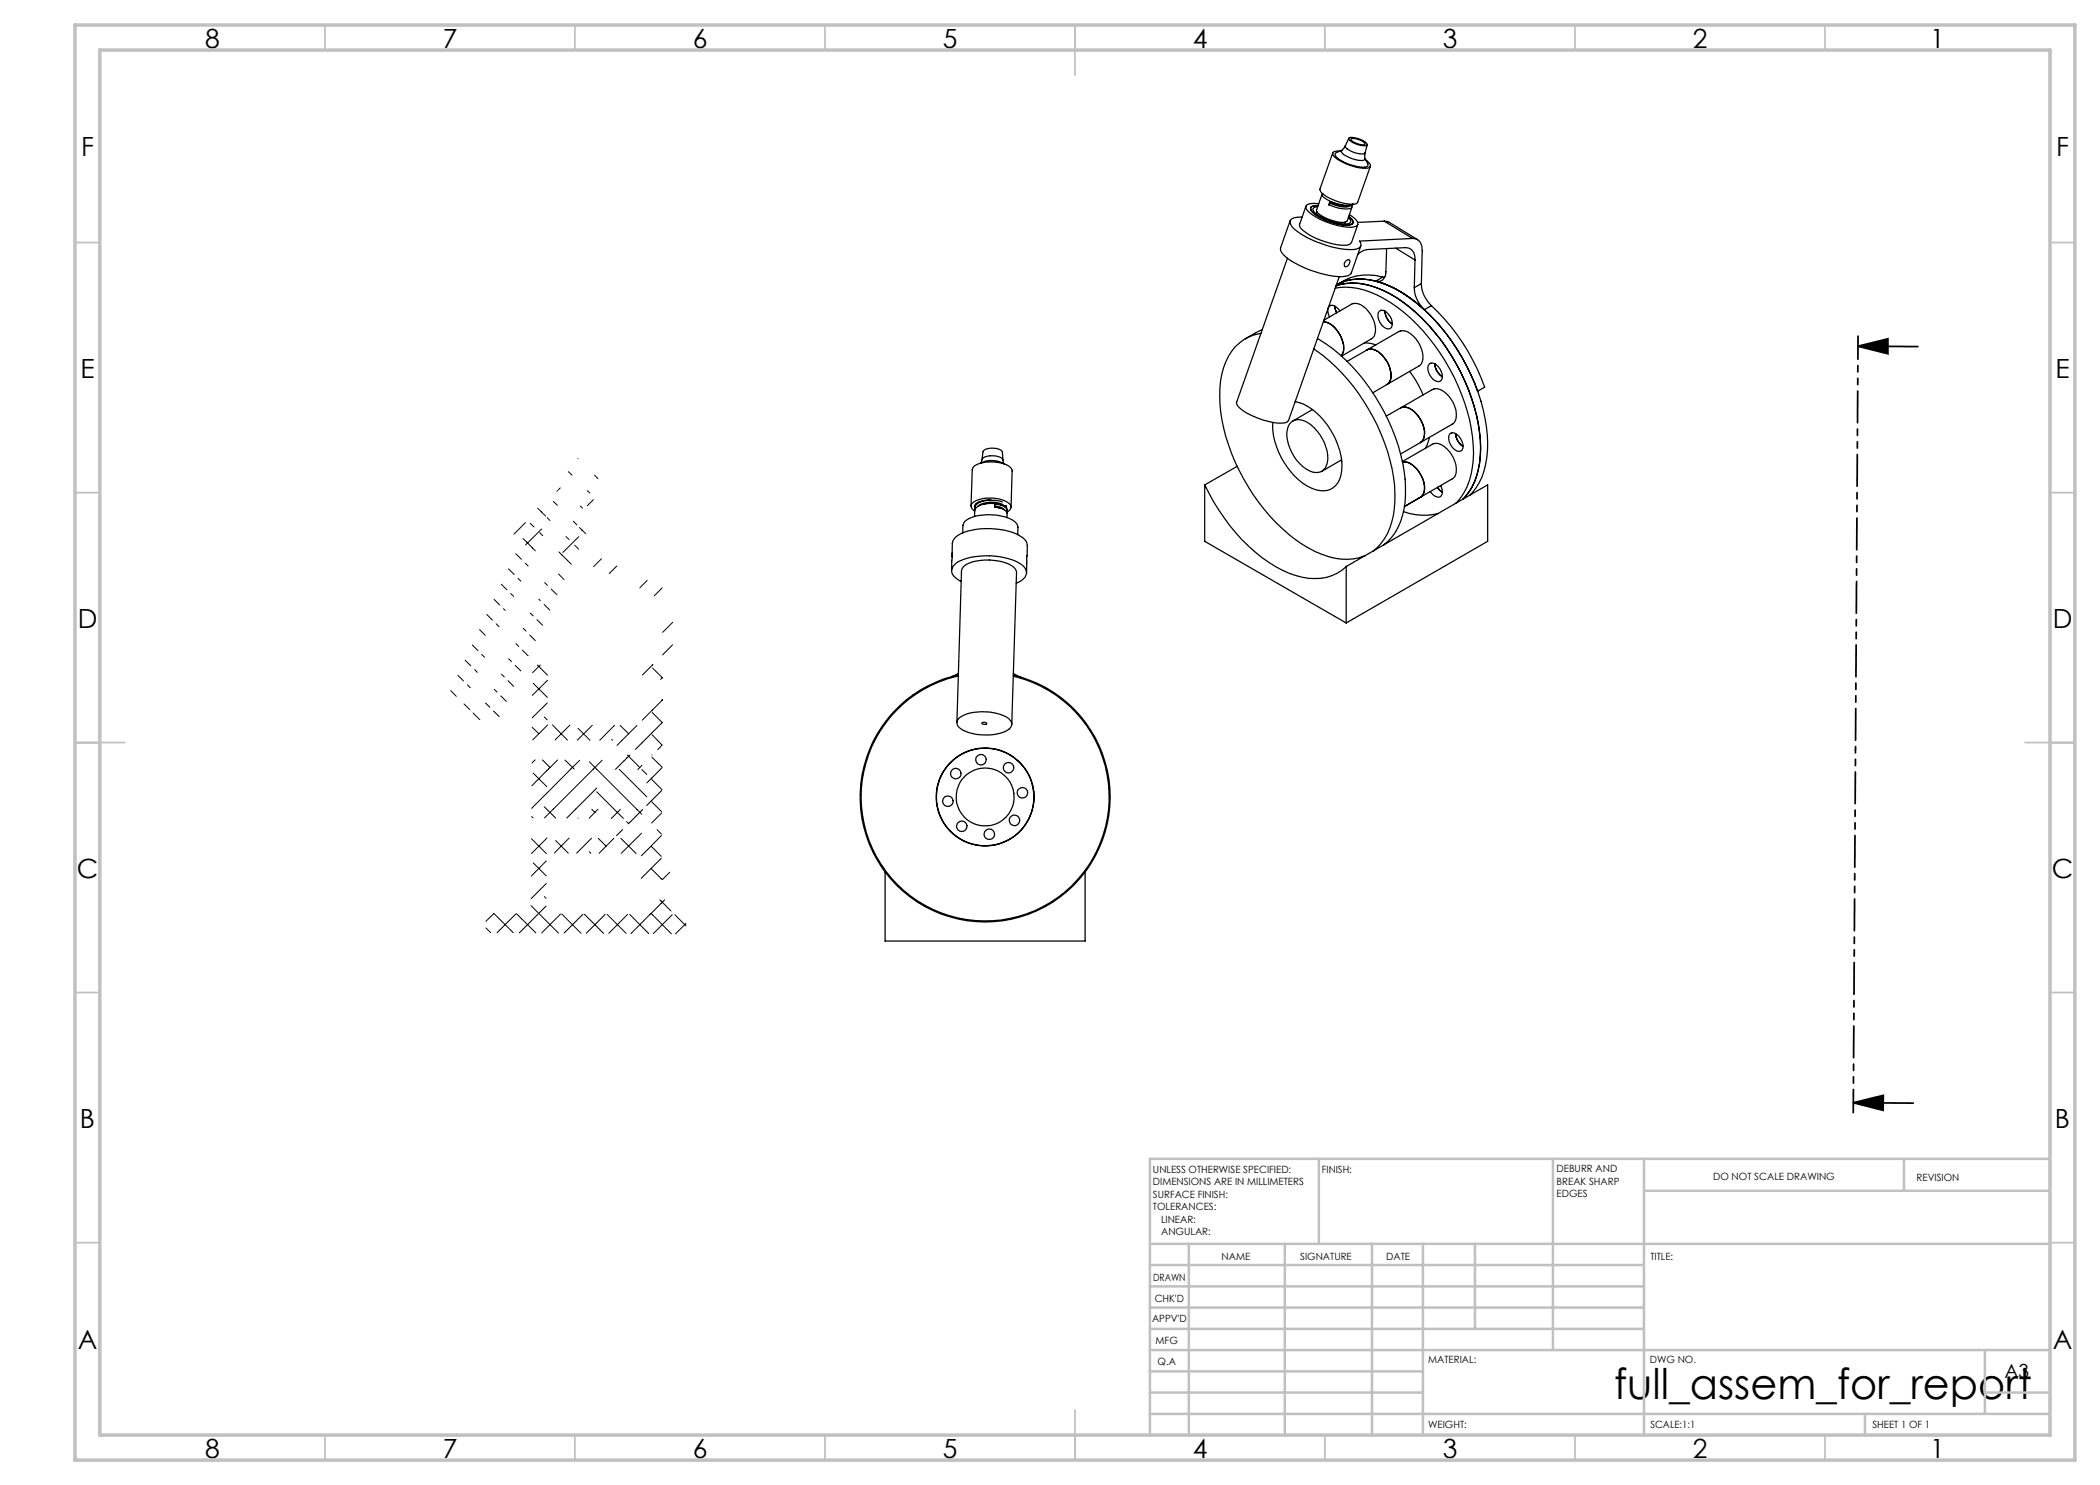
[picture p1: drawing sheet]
<svg xmlns="http://www.w3.org/2000/svg" width="420mm" height="297mm" viewBox="0 0 420 297" stroke-linecap="round" stroke-linejoin="round" font-family="sans-serif">
<g fill="none" stroke="#000" stroke-width=".2">
<path d="M111.5 98.1l-.1 .1M112 97.6l-.3 .4M113.7 94.3l.7 .7M115.6 91.7v.1M117.5 98.1l.5 .5M118.7 99.9l-1.2 1.2M118.9 95l.7 .7M98.8 119.9l1.1 1.1M100.3 116.8l1.1 1.2M101.7 113.8l1.1 1.1M102.1 118.7l.6 .6M103.2 110.7l1.1 1.2"/>
<path d="M103.6 115.7l.6 .5M104.6 107.7l2.5 2.5M105.1 112.6l.5 .6M105.1 104.5l-2.3 2.3M106 104.7l.8 .7M107.5 101.6l1.6 1.6M107.8 119.8l.3 .3M108 106.5l.5 .6M108.3 105.8l-3.2 3.2M108.9 116.5l.6 .6M109.4 103.5l.6 .6M110.2 117.8l1.2 1.2"/>
<path d="M110.7 100.3l.8 .8M111.7 114.8l1.1 1.1M111.8 110.4l2.5 2.5M113.2 107.3l.6 .6M114.7 104.2l.7 .8M114.9 109l.8 .8M115.7 107.3l-3.1 3.2M115.9 105.5l1.3 1.2M116.1 101.2l.4 .4M120.3 111.8l-1.6 1.5M123.4 113.2l-1.6 1.5M129.4 116.1l-1.4 1.5"/>
<path d="M132.4 117.6l-1.6 1.6M90.2 138.1l1.1 1.2M91.6 135.1l1.1 1.1M93 132l1.2 1.2M93.5 137l.6 .5M94.5 129l1.1 1.1M94.9 133.9l.6 .6M95.9 125.9l1.1 1.2M96.3 130.9l.6 .5M97.4 122.9l1.1 1.1M98.8 137.9l.6 .5M99.2 124.8l.6 .5"/>
<path d="M100.2 139.2l1.1 1.1M100.3 134.8l.6 .6M100.7 121.7l.3 .4M101.6 136.1l1.1 1.2M101.7 131.8l.6 .5M103 133.1l1.2 1.1M103.2 128.7l.6 .6M104.5 130l1.1 1.2M104.6 125.7l.6 .5M105.9 127l1.2 1.1M106 122.6l.6 .6M106.6 136.7l2.9 2.8"/>
<path d="M107.4 123.9l1.1 1.2M107.5 133l2 2M108.1 133l-1.6 1.5M108.8 120.9l1.2 1.1M109.5 136.1l-3 3M130.5 133.6l2 2M130.6 132.9l-2.1 2.1M132.4 140h.1M132.5 140l-4.1 4M132.5 135.5l-.4 .4M134.5 129l-2 2M134.5 124.5l-2 2"/>
<path d="M92.8 140.8l1.1 1.1M94.6 142.6l1.4 1.3M97.1 140.6l.9 .9M98.7 142.2l1.1 1.1M106.4 145.4l1.4 1.4M106.6 154.6l2.8 2.7M107 152l-.6 .6M108.5 152l1.5 1.5M108.9 143.4l.5 .6M109.5 140.6l-3.1 3M109.5 145l-3 3M110.5 145l3 3"/>
<path d="M111.5 152l-5.1 5.2M113 152l1.8 1.8M114 145l-3 3M115.6 145.7l2.4 2.4M116 152l-9.7 9.7M117.9 152.4l10.4 10.4M118.5 145.1l-3 2.9M119.3 157.6l-6 6M119.3 158.4l5.4 5.3M120.4 152l-11.5 11.6M122.3 147.9l.2 .2M122.9 145.1l-3 3"/>
<path d="M123.9 153.9l5.5 5.5M124 145.1l1.7 1.7M124.9 152.1l-1.8 1.8M125.5 151l2.5 2.5M126 151l-1.2 1.1M127.4 145.1l-4 4M128.4 153.9l1 1M128.4 153.1l-.8 .8M130.4 155.9l2 2M130.4 151.4l2 2M130.4 151v.1M130.4 147l2 2"/>
<path d="M130.5 142.5l1.9 2M132.4 158.1l-3.1 3M132.4 153.6l-3 3M132.4 149l-.8 .9M132.4 144.5l-5.3 5.4M106.3 167.7l3 3M106.3 163.3l.3 .3M106.6 172.6l2.7 2.6M108.9 179.3l.3 .4M108.9 161.4l2.2 2.2M109.3 176.7l-3.1 3M109.3 172.2l-3 3"/>
<path d="M109.4 167.6l-3.1 3.1M111.1 168.1l2.6 2.5M113.8 167.6l-2.9 3M115.6 163.6h.1M117.9 170.4l.3 .2M118.3 167.6l-3 3M118.4 161.9l.6 .6M119.6 161.9l-1.8 1.8M119.7 167.7l1.5 1.5M122.8 167.7l-3 3M124.1 161.9l-1.8 1.8M124.2 167.7l3 3"/>
<path d="M124.5 165.9l-1.2 1.2M125.3 164.3l.4 .4M128.3 166.6l-4.1 4.1M128.5 161.9l-2.8 2.9M130.2 173.7l2.2 2.2M130.3 169.3l2 2M130.4 160.4l1.9 1.9M131.4 165.9l.9 .9M132 180l2.2 2.2M132.3 171.7l-4.1 4M132.3 167.1l-4 4.1M132.3 162.6l-2 2"/>
<path d="M132.9 180l-6.7 6.7M133.9 174.4l-1.4 1.5M97.2 185.6l.9 .9M98.7 182.7l-1.5 1.6M98.8 182.7l3.9 3.8M103.2 182.8l-3.8 3.7M103.3 182.8l3.9 3.8M106.2 181.1l1.5 1.5M107.7 182.8l-3.8 3.8M107.8 182.8l3.9 3.8M109.2 181.2l-1.4 1.4M112.1 182.8l-3.8 3.8"/>
<path d="M112.4 182.8l3.8 3.9M116.6 182.8l-3.8 3.8M116.9 182.8l3.8 3.9M121 182.9l-3.7 3.8M121.4 182.9l3.8 3.8M125.5 182.9l-3.8 3.8M125.9 182.9l3.9 3.8M130.2 182.7l4.1 4.1M134.4 182.9l-3.7 3.8M135 182.9l2.2 2.3M137.2 184.7l-2.1 2.1"/>
</g>
<g fill="none" stroke="#000" stroke-width=".25">
<path d="M264.4 38.9l-1.1 3.1a.71 .71 0 0 0 .4 .8 8.3 8.3 0 0 0 5.4 1.6M264.5 38.8l-.1 .1a2.32 2.32 0 0 0 1.7 1.4 5.7 5.7 0 0 0 4.4 .5M266.6 30.6l-2.6 7.2a3 3 0 0 0 2 1.9 8.6 8.6 0 0 0 5.3 1l.2-.2 2.6-7.2M268 30.2h-.3a1.05 1.05 0 0 0-1.2 .5 2.88 2.88 0 0 0 2.1 1.8 7.9 7.9 0 0 0 5.3 1l.2-.2a1.25 1.25 0 0 0-.9-1.3M268.4 30.1l-.1 .1a1.08 1.08 0 0 0 .8 .9 5.6 5.6 0 0 0 3.7 .9l.2-.3M268.4 30.1l-1.4 .7a1.59 1.59 0 0 0 1.3 1.3 8.5 8.5 0 0 0 5.1 1.2l.2-.3-.6-1.3M269.1 29.2l-.7 .9M269.1 29.2a1.96 1.96 0 0 0 1.6 1.2l1.5 .4h.6l.2-.2M269.8 27.7l-.7 1.5M269.8 27.5a4.1 4.1 0 0 1 3.6 1.4v.1a4.2 4.2 0 0 1-3.6-1.1zM270.2 27.8a3.1 3.1 0 0 1 2.8 1 1.78 1.78 0 0 1-1.9-.2l-.9-.6zM273 30.6v1.1"/>
<path d="M273.4 29l-.4 1.6M257.5 51.6l-10.2 28.8a.98 .98 0 0 0 .5 1.1 14.4 14.4 0 0 0 9 3.1l.4-.1 .5-.4 10.2-28.8M258 44.2l-1.9 5.4a1.79 1.79 0 0 0 1.1 1.8 20.3 20.3 0 0 0 11.8 3.9 1.47 1.47 0 0 0 1.3-.7l1.9-5.4M260.4 43.4h-.4a1.92 1.92 0 0 0-2 .9 2.48 2.48 0 0 0 1.4 1.9 19.5 19.5 0 0 0 11.7 3.6 .95 .95 0 0 0 1-.5 .95 .95 0 0 0-.2-1.1l10.6-.5M261.2 41.2l-1.3 3.6a1.27 1.27 0 0 0 .9 1.4 15 15 0 0 0 8.6 2.8l.4-.1 .5-.4 1.3-3.6M262.2 41.4a.86 .86 0 0 0 .4 1.1 11.4 11.4 0 0 0 7.6 2.4l.4-.3a1.42 1.42 0 0 0-.9-1.3l.1 .1a1.12 1.12 0 0 1 .7 1.4 5.2 5.2 0 0 1-3.9-.3 7.9 7.9 0 0 1-4.4-2.5l-.1-.3a.91 .91 0 0 1 1.1-.6h.4l-.8 .1zM263.4 42.4l-.1 .4M263.5 41.3l-.5 .1-.4 .3a1.24 1.24 0 0 0 .7 1.2 10.6 10.6 0 0 0 6.2 1.9l.6-.3a.8 .8 0 0 0-.4-1M263.7 40.7h-.8a1.64 1.64 0 0 0-1.7 .6 3.4 3.4 0 0 0 2.1 2.2 14 14 0 0 0 7.4 1.9 .79 .79 0 0 0 .9-.7 2.98 2.98 0 0 0-1.7-1.8M265.7 41h.2a6.3 6.3 0 0 0 4.3 .6l.2-.3v-.3M266 40.3l.1 .1a6.3 6.3 0 0 0 4.3 .6l.2-.2M266 40.3l-.3 .7"/>
<path d="M266 40.3l.1 .2M266 40.7h.1a5.2 5.2 0 0 0 3.8 .5l.2-.2M266 40.7l-.3 .3M266.1 40.5a6 6 0 0 0 3.6 .7M266.1 40.5l-.1 .2M267.1 57.6a14 14 0 0 1 9.7 2.1 37 37 0 0 1 14.8 17.4 30.9 30.9 0 0 1 2.9 16.4 12 12 0 0 1-3.4 7.1M267.2 57.2a12.5 12.5 0 0 1 9.3 .8 34.6 34.6 0 0 1 14.6 14.6 33.4 33.4 0 0 1 4.8 19.8 12.3 12.3 0 0 1-3.3 7.4 13.5 13.5 0 0 0 3.5-10 38.3 38.3 0 0 0-8.9-23.1 28 28 0 0 0-13-9.5 11.3 11.3 0 0 0-7 0zM267.3 57a10.9 10.9 0 0 1 9.2-.3 30.5 30.5 0 0 1 13.9 11.6 44.1 44.1 0 0 1 5.1 9.9l1.4-.8a41 41 0 0 0-10.6-16.3M267.3 57a11.4 11.4 0 0 1 10.7 .2 34.9 34.9 0 0 1 14.6 14.6 35.4 35.4 0 0 1 4.9 18.3 13 13 0 0 1-3.5 8.9M267.3 57h.1M269.1 44.4l-.2 .4M269.1 52.3l.7-.3a.9 .9 0 0 1-.8 1.3l-.1-.6z"/>
<path d="M270.4 41.4l-.9 2.8-.4 .2M271.6 50.9l1.1-.8 .7-.2 7.7-.4a2.01 2.01 0 0 1 1.9 2.5M275.1 56.2a23 23 0 0 1 9.8 5.7M276.5 55.4a10.4 10.4 0 0 0-9.2 1.6M276.5 55.4l-1.4 .8M276.5 55.4l.4 .1M276.9 44.2l1 .3 5.6 3.4M276.9 44.2l5.6 3.5M276.9 44.2l-5.4 .3M277.3 49.7l-.1 4.7a1.63 1.63 0 0 1-2.1 1.8M279.2 49.6l3.8 2.4M282.5 47.7a2.01 2.01 0 0 1 1.9 2.5l-.1 6.5"/>
<path d="M282.9 57.5a6.3 6.3 0 0 0 2 4.4M283 52l-.1 5.5M284.3 56.7a6.3 6.3 0 0 0 2 4.4M284.3 56.7l-1.4 .8M252.2 66.7a9.1 9.1 0 0 0-7.5 6.8 25.5 25.5 0 0 0 1 15.5 39.3 39.3 0 0 0 14.8 19.9 14.9 14.9 0 0 0 11.2 2.7l1.4-.5M252.4 65.9l-3.3 1.9M262.7 69.8a39.8 39.8 0 0 1 16.2 27.2 16.9 16.9 0 0 1-2 10.7l-1.4 1.8-.9 .7M263.5 67.7a38.5 38.5 0 0 1 16.6 23.1 21.8 21.8 0 0 1-.5 14.7 9.6 9.6 0 0 1-2.8 3.5M264.7 64.3a5.4 5.4 0 0 1 4 5.3v.6l-.4 1M264.8 64l5.5-3.1a2.56 2.56 0 0 1 2.9 .9 5.3 5.3 0 0 1 1.6 5.5l-.5 .5-6 3.4M267 61.2l.3 1.3zM268 62.2a1.62 1.62 0 0 0-2.1-1 1.84 1.84 0 0 0 0 2.2"/>
<path d="M272.9 68.6l1.2 .1 1.1 .3M273.4 70a2.38 2.38 0 0 1 2.7 .7 5.9 5.9 0 0 1 2.1 5l-.5 .9-.3 .3M273.4 70l6.4-3.7a2.53 2.53 0 0 1 2.9 .9 5.8 5.8 0 0 1 1.8 5.1l-.5 .8-6.6 3.8M273.4 70l-4 2.3M275.9 62.2a1.59 1.59 0 0 1 2.1 1 1.8 1.8 0 0 1 0 2.5 2.46 2.46 0 0 1-2.4-2.8zM277 62.2v.3a3.1 3.1 0 0 0 1.5 2.3l-.2-.1a3.2 3.2 0 0 1-1.3-2.5zM277.4 76.9l-2.8 1.7M281.9 74.3l1.8 2.7 .9 2M285.9 72.8a1.63 1.63 0 0 1 2.1 1 1.83 1.83 0 0 1 0 2.5 2.46 2.46 0 0 1-2.4-2.9zM286.3 61.1l-1.4 .8M287 72.8v.2a3.4 3.4 0 0 0 1.5 2.3l-.6-.3a3.2 3.2 0 0 1-.9-2.2zM196.3 92.6a4.6 4.6 0 0 1 4.4 .1"/>
<path d="M196.4 91.9l-.2 .7M196.4 91.9l.2-1.6a2 2 0 0 1 2-.7l.5 .1a1.46 1.46 0 0 1 1.4 .8l.1 1.6M196.4 91.9a2.46 2.46 0 0 1 2.7-.7l.5 .1a1.11 1.11 0 0 1 1 .8M198.2 99.9a4.9 4.9 0 0 0-3.1 1.1l-.1 .4M200.6 92.1l.2 .7M240.9 97a37.5 37.5 0 0 0 14.2 16.3 14.2 14.2 0 0 0 10.3 2.2 8.4 8.4 0 0 0 3.8-2.2M240.9 97v11.3l28.3 16.3M247.4 93.3l-6.5 3.7M258.3 84.4a2.77 2.77 0 0 1 3.4 .2 8.8 8.8 0 0 1 3.8 7.9 2.27 2.27 0 0 1-3.6 1.7 8.6 8.6 0 0 1-4.4-8.2l.4-1.2zM259 80.3a10.5 10.5 0 0 1 6.5 4.7 13.3 13.3 0 0 1 2.7 10.1 3.7 3.7 0 0 1-5.1 2.8 13.5 13.5 0 0 1-7.8-8.6 11.2 11.2 0 0 1-.7-4.8M262.5 81.9l-3.9 2.3M268.3 92l-3.9 2.3"/>
<path d="M280.1 81.6a2.44 2.44 0 0 1 2.8 .8 5.5 5.5 0 0 1 1.8 5.5l-.6 .6M280.1 81.6l6.4-3.7a2.53 2.53 0 0 1 2.9 .9 5.3 5.3 0 0 1 1.6 5.5l-.3 .4-6.6 3.8M280.1 81.6l-2.9 1.6M280.5 92.3l6-3.4a2.53 2.53 0 0 1 2.9 .9 5.3 5.3 0 0 1 1.6 5.5l-.3 .3-9.8 5.7M280.5 92.4a4.2 4.2 0 0 1 3.8 2.8 3.9 3.9 0 0 1 .1 4.1l-.3 .1M283.8 99.6l-.1 .1M284.1 88.5l-4 2.3M285.9 87.5l-.8 2.1M287.5 97.5l1 1M288.1 97.1a1.74 1.74 0 0 1-.1 2.3 1.84 1.84 0 0 1-1.9-1.1M290 86.7a1.62 1.62 0 0 1 2.1 1.1 1.75 1.75 0 0 1 .1 2.4 2.12 2.12 0 0 1-2.4-1.9 1.63 1.63 0 0 1 .2-1.6zM291.1 86.7v.3a3.2 3.2 0 0 0 1.5 2.3l-.1-.1a3.2 3.2 0 0 1-1.4-2.5z"/>
<path d="M294.3 98.8h.1M190.4 110.7l.1-2.1a2.99 2.99 0 0 1 2.3-2.1 15.1 15.1 0 0 1 11.1 .6 2.22 2.22 0 0 1 1.6 2l-.2 5.5M190.4 110.7v.7M190.4 110.7l-.1 3.4M192.2 116.3l-.4-.2a1.96 1.96 0 0 1-1.2-2.8 6.1 6.1 0 0 1 4.4-2 14 14 0 0 1 9.4 1.7 1.76 1.76 0 0 1 .9 1.6 1.76 1.76 0 0 1-1 1.5l-1.1 .6M192.5 106.6a2.68 2.68 0 0 1 .5-2.4 9.3 9.3 0 0 1 7.8-.9l.7 .2a2.61 2.61 0 0 1 2.1 3.4M194.2 101.2l.3-7.3a2.15 2.15 0 0 1 2.1-1.4 7.5 7.5 0 0 1 5.4 .9l.4 .6-.2 7.5M194.9 102.2a.99 .99 0 0 1-.7-.9 .99 .99 0 0 1 .6-.9 7.3 7.3 0 0 1 7 .3 1.01 1.01 0 0 1 .4 1 1.01 1.01 0 0 1-.8 .7M194.9 101.4v.1M195.6 101.2a4.9 4.9 0 0 1 5.2-.1l.1 .2M196.3 100.3a1.21 1.21 0 0 0-1.4 1.4l.2 .1-.2-.2M196.6 100.2h-.1"/>
<path d="M198.9 101.4v-.6a3.4 3.4 0 0 1 2.5 1.1l-.1 .5M198.9 101.4a4.6 4.6 0 0 1 2.3 .8l.2 .5M198.9 101.4l1 .2M198.9 101.2a2.31 2.31 0 0 1 2 .8M200 100.9a5.8 5.8 0 0 0-3.5 0M200 101.6l.3 .1M200.1 100.9l.2 .1M200.5 100.4a6.7 6.7 0 0 0-5 .2l-.4 .5-.2 .4 .2 .3M201.3 101.3l-.1-.2 .1 .5M201.4 101.9v-.1a2.71 2.71 0 0 0-2.4-1.1 4.9 4.9 0 0 0-3.9 1l-.2 1.6M201.4 101.9v.2M201.4 102.7v.8"/>
<path d="M269.2 113.3l28.3-16.3v11.3l-28.3 16.3M269.2 113.3v11.3M280.7 102.3a11.8 11.8 0 0 0 6.9 .4M191.7 134.7l-1.4 .6M191.7 135.2a24.8 24.8 0 0 0-15.3 38 24.8 24.8 0 0 0 41 .3 24.8 24.8 0 0 0-14.7-38.2M191.7 135a25 25 0 0 0-14.7 39.4M202.7 134.7l1.5 .7M202.7 135a25 25 0 0 1 14.3 39.4M191.4 144.5l.9-30.4a2.83 2.83 0 0 1 2.4-1.8 10.8 10.8 0 0 1 8 1.1l.5 .6 .1 .5-.9 30.3M191.8 143.6a9.3 9.3 0 0 1 7.7-.9l.7 .2a2.46 2.46 0 0 1 2.2 1.9 2.47 2.47 0 0 1-2.2 1.8 10.8 10.8 0 0 1-8.1-.9 1.27 1.27 0 0 1-.3-2.1zM196.4 144.6a.53 .53 0 0 1 .9 .2h-.7l-.2-.1zM177 174.4a25 25 0 0 0 40 0"/>
<path d="M177 174.4v13.8h40v-13.8"/>
<circle cx="191.2" cy="154.7" r="1.04"/>
<circle cx="196.2" cy="151.9" r="1.05"/>
<circle cx="197" cy="159.4" r="5.8"/>
<circle cx="197" cy="159.4" r="9.8"/>
<circle cx="201.7" cy="153.5" r="1.05"/>
<circle cx="204.5" cy="158.6" r="1.05"/>
<circle cx="189.6" cy="160.2" r="1.05"/>
<circle cx="192.4" cy="165.3" r="1.04"/>
<circle cx="197.9" cy="166.9" r="1.04"/>
<circle cx="202.9" cy="164.1" r="1.05"/>
</g>
<path d="M371.6 69.2l6-1.4v3zM371.6 69.2l12 .1M370.7 220.6l6-1.5-.1 3zM370.7 220.6h12" fill="none" stroke="#000" stroke-width=".35"/>
<path d="M371.6 67.2l-.9 155.3" fill="none" stroke="#000" stroke-width=".35" stroke-dasharray="6.3 1.3 1.3 1.3 1.3 1.3" stroke-dashoffset="1.7"/>
<g fill="none" stroke="#c0c0c0" stroke-width=".35">
<path d="M65 5v5M115 5v5M165 5v5M215 5v10M265 5v5M315 5v5M365 5v5M15 48.5h5M410 48.5h5M15 98.5h5M410 98.5h5M15 148.5h10"/>
<path d="M405 148.5h10M15 198.5h5M410 198.5h5M15 248.5h5M410 248.5h5M65 287v5M115 287v5M165 287v5M215 282v10M265 287v5M315 287v5M365 287v5"/>
</g>
<g fill="none" stroke="#c0c0c0" stroke-width=".5">
<path d="M263.8 231.8v17M310.6 231.8v38.2M328.8 231.8v55.2M328.8 238.2h81.2M380.8 231.8v6.4M410 231.8h-180v55.2M230 248.8h180M230 257.3h98.8M230 253h98.8M237.8 248.8v38.2M257 248.8v38.2M274.4 248.8v38.2"/>
<path d="M284.6 248.8v38.2M295 248.8v17M230 265.8h98.8M230 261.5h98.8M230 278.5h54.6M230 274.3h54.6M230 270h180M397 278.5h13M397 270v12.8M230 282.8h180M373 282.8v4.2"/>
</g>
<path d="M15 5h400v287h-400zM20 10h390v277h-390z" fill="none" stroke="#c0c0c0" stroke-width=".7"/>
<path d="M371.6 69.2l6-1.4v3zM370.7 220.6l6-1.5-.1 3z" fill="#000"/>
<text font-size="8.5" x="322.8" y="279.7">full_assem_for_report</text>
<g font-size="5.3">
<text x="41" y="9.5">8</text>
<text x="88.5" y="9.5">7</text>
<text x="138.5" y="9.5">6</text>
<text x="188.5" y="9.5">5</text>
<text x="238.5" y="9.5">4</text>
<text x="288.5" y="9.5">3</text>
<text x="338.5" y="9.5">2</text>
<text x="386" y="9.5">1</text>
<text x="16.2" y="31.3">F</text>
<text x="411.2" y="31.3">F</text>
<text x="16.1" y="75.5">E</text>
<text x="411.1" y="75.5">E</text>
<text x="15.5" y="125.5">D</text>
<text x="410.5" y="125.5">D</text>
<text x="15.4" y="175.5">C</text>
<text x="410.4" y="175.5">C</text>
<text x="16" y="225.5">B</text>
<text x="411" y="225.5">B</text>
<text x="15.5" y="269.8">A</text>
<text x="410.5" y="269.8">A</text>
<text x="41" y="291.5">8</text>
<text x="88.5" y="291.5">7</text>
<text x="138.5" y="291.5">6</text>
<text x="188.5" y="291.5">5</text>
<text x="238.5" y="291.5">4</text>
<text x="288.5" y="291.5">3</text>
<text x="338.5" y="291.5">2</text>
<text x="386" y="291.5">1</text>
</g>
<text font-size="3.9" x="400.9" y="275.5">A3</text>
<g font-size="2">
<text x="230.6" y="234.6">UNLESS OTHERWISE SPECIFIED:</text>
<text x="230.6" y="237.1">DIMENSIONS ARE IN MILLIMETERS</text>
<text x="230.6" y="239.6">SURFACE FINISH:</text>
<text x="264.4" y="234.6">FINISH:</text>
<text x="311.3" y="234.5">DEBURR AND</text>
<text x="311.3" y="237">BREAK SHARP</text>
<text x="311.3" y="239.5">EDGES</text>
<text x="342.6" y="236">DO NOT SCALE DRAWING</text>
<text x="383.3" y="236.2">REVISION</text>
<text x="230.6" y="242.1">TOLERANCES:</text>
<text x="232.2" y="244.6">LINEAR:</text>
<text x="232.2" y="247.1">ANGULAR:</text>
<text x="244.3" y="252">NAME</text>
<text x="260" y="251.9">SIGNATURE</text>
<text x="277.2" y="251.9">DATE</text>
<text x="330.1" y="251.9">TITLE:</text>
<text x="230.6" y="256.1">DRAWN</text>
<text x="230.9" y="260.3">CHK'D</text>
<text x="230.4" y="264.4">APPV'D</text>
<text x="231.1" y="268.8">MFG</text>
<text x="231.5" y="273">Q.A</text>
<text x="285.6" y="272.5">MATERIAL:</text>
<text x="330" y="272.5">DWG NO.</text>
<text x="285.6" y="285.5">WEIGHT:</text>
<text x="330.1" y="285.6">SCALE:1:1</text>
<text x="374.5" y="285.6">SHEET 1 OF 1</text>
</g>
</svg>
